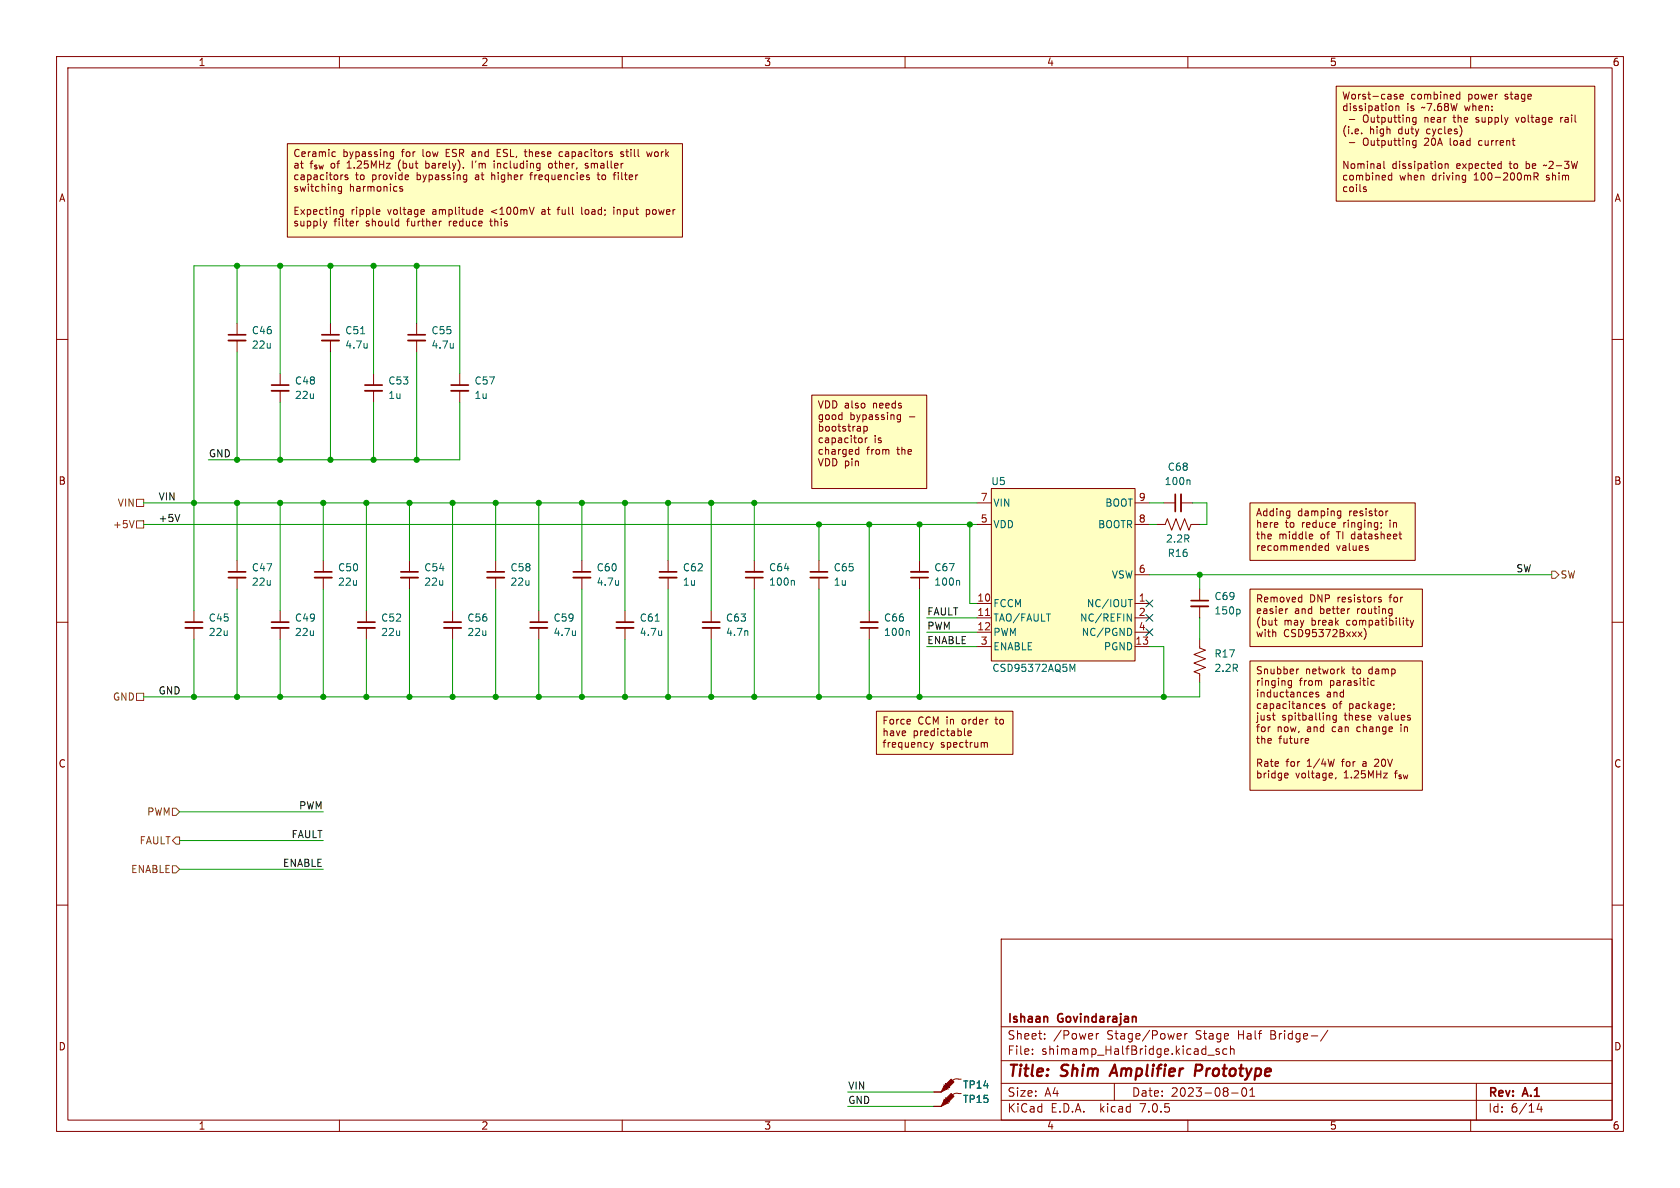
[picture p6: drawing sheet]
<svg xmlns="http://www.w3.org/2000/svg" width="297mm" height="210mm" viewBox="0 0 297 210" stroke-linecap="round" stroke-linejoin="round" font-family="sans-serif">
<path d="M0 0h297v210h-297z" fill="#fff" stroke="#fff" stroke-width=".18"/>
<g fill="none" stroke="#840000" stroke-width=".18">
<path d="M10 10h277v190h-277zM12 12h273v186h-273zM60 10v2M110 10v2M160 10v2M210 10v2M260 10v2M10 60h2M285 60h2M10 110h2M285 110h2M10 160h2"/>
<path d="M285 160h2M177 166h108v32h-108zM60 198v2M110 198v2M160 198v2M177 194.5h108M177 191.5h108M177 187.5h108M177 181.5h108M182.5 186.3v.1M182.5 185.5v.1M184.7 183.6v.1"/>
<path d="M184.7 182.8v.1M193.8 182.7v1M194.2 182.7l-.2 .1-.2 .2M197 191.5v3M208.2 182.8l.4-.1 .2 .4-.7 .1M208.2 183.6h.5M209.5 182.7v1M209.9 182.7l-.3 .1-.1 .2M210 198v2M213.5 186.5h1.2M215.5 185.5l-.3-.1-.2 .2v.2l.5 .2v.3h-.5M216.9 185.5l-.4-.1-.3 .3v.4l.1 .2h.6"/>
<path d="M217.5 185.5l.2-.1 .4 .1 .1 .9M217.5 184.9v1.5M217.7 193.2h1.2M219.7 192.4a1 1 0 0 0 .2 1.4 .81 .81 0 0 0 .6-.6 .81 .81 0 0 0-.3-.8M221 193.8h.8M221 192.7l.4-.4v1.5M231.8 183.1h1.2M234.7 182.1l-1.2 2M260 198v2M261 191.5v6.5M272.1 195l-.4 1.1h1M272.5 195.6v1"/>
</g>
<path d="M211.3 189.3h.8M212.2 188.2h-.7l-.3 2" fill="none" stroke="#840000" stroke-width=".4"/>
<g fill="#ffffc2" stroke="#ffffc2" stroke-width=".18">
<path d="M221 104.1h30.5v10.2h-30.5z"/>
<path d="M143.5 69.9h20.3v16.5h-20.3z"/>
<path d="M236.2 15.2h45.7v20.4h-45.7z"/>
<path d="M221 116.8h30.5v22.9h-30.5z"/>
<path d="M154.9 125.7h24.2v7.7h-24.2z"/>
<path d="M221 88.9h29.2v10.2h-29.2z"/>
<path d="M50.8 25.4h69.8v16.5h-69.8z"/>
</g>
<g fill="#840000">
<path d="M166.9 192l.5 .5-1 .5z"/>
<path d="M166.9 192l1.2-1.2 .6 .5-1.3 1.2z"/>
</g>
<path d="M166.9 191.8l.7 .7M167.1 191.5l.8 .8" fill="none" stroke="#480000" stroke-width=".18"/>
<path d="M165.1 193h1.3M166.9 192l.5 .5-1 .5zM166.9 192l1.2-1.2 .6 .5-1.3 1.2zM169.9 190.8h-.2a1.37 1.37 0 0 0-1.3 .2" fill="none" stroke="#840000" stroke-width=".18"/>
<g fill="#840000">
<path d="M166.9 194.6l.5 .5-1 .5z"/>
<path d="M166.9 194.6l1.2-1.3 .6 .5-1.3 1.3z"/>
</g>
<path d="M166.9 194.3l.7 .8M167.1 194.1l.8 .7" fill="none" stroke="#480000" stroke-width=".18"/>
<g fill="none" stroke="#840000" stroke-width=".18">
<path d="M236.2 15.2h45.7v20.4h-45.7zM246 18.7l.2 .3v.3l-.2 .3M246.6 17.1l.3 .1 .1 .1-.2 .2h-.2M246.6 16.7h.3M246.8 18.8l.1-.1 .4 .1v.8M246.8 18.7v.9M247.5 17.1l.6-.1-.1-.3h-.3l-.2 .1 .1 .7h.4M257.5 17.3l.2 .2h.4M258.1 16.7h-.4l-.2 .2M258.1 16.2v1.3M50.8 25.4h69.8v16.5h-69.8zM57.2 39.1l.3 .8"/>
<path d="M57.5 39.9l-.1 .3M57.8 39.1l-.3 .8M58.9 26.8l.4 .1M59.3 27.6l-.4 .1M59.9 33l-.1 .2v.5l.2 .1 .4-.1M60.3 33h.1M60.4 33v1l-.3 .2h-.3M60.6 30.9l-.3 .1M60.7 37.1h-.4l-.2 .2 .1 .5h.5M60.7 37.1v1l-.3 .2h-.3M61.5 31l-.3-.1-.2 .2v.2l.5 .1v.3h-.5M63 39.1v.8"/>
<path d="M63.2 39.2l-.2 .1M66.7 37.1h.4l.1 .3-.7 .1M67.1 37.8l-.4 .1M69 27.4l.2 .3 .4-.1M69.6 26.9l-.4-.1-.2 .3M69.6 26.8v1.1l-.3 .2-.3-.1M70.5 38.7v1.2M70.5 39.9h-.1M70.7 33v.3l.4 .1 .1 .2-.2 .2-.3-.1M72.2 31.7l-.1 .1M72.2 31v.2l-.6 .1M74.6 37.1h.4v.3l-.6 .1"/>
<path d="M75 37.8l-.4 .1M77.8 39.2h-.1M81.9 29.6v.1M82.2 30.9l.3 .1M82.5 31.7l-.3 .1M82.5 30.9v1l-.1 .2-.3 .1M84.8 37.5l.6-.1-.1-.3h-.4l-.1 .1v.6h.5M87.4 28.4v.2M92.7 26.8h.5M94.4 36.6l-.4 1.3M95.3 28.9h.2M95.5 28.9v1l-.2 .2"/>
<path d="M95.5 29.7h-.2M97.1 28.9l-.1 .2 .1 .6M99.1 26.8l-.3 .3v.3l.3 .3M103.5 29.7h.3M103.5 28.9v.3l.3 .1M103.9 30.9l.3 .1M103.9 31.3l.3 .1v.2l-.2 .2h-.2M105.6 30.9h.4M108.1 26.8l.1 .1M108.1 27.3l.2 .1-.2 .3M108.4 30.9h.5M108.5 36.6v.1"/>
<path d="M108.5 37.1v.8M108.6 30.7v1.1M109.7 27.6l.4 .1M110.1 26.8l-.4 .2 .1 .2 .3 .1M114.3 37.8l.3 .1M114.3 37.1v1.2M114.3 26.8l.3 .9 .2-.6M114.6 37.1h-.3M238.5 21.1h1M238.5 25.2h1M240.7 23.5v.1M241.2 33.4l.3 .1 .1 .2-.2 .2h-.3"/>
<path d="M241.2 33l.3 .1M244.7 28.5v1.1l.1 .2M245.6 31l-.2 .2 .1 .5 .2 .1h.3M246 30.6v1.2M249.8 25v.6l.2 .1 .3-.1M250.3 20.8v1l-.2 .2h-.3M250.3 24.8v1.1l-.2 .2h-.3M250.3 20.8h-.3l-.3 .2 .2 .5h.4M254.8 29l.1 .2-.1 .5M255.5 28.9v.9M255.5 29.1l.2-.2 .3 .1v.8M258.3 22.6l.1 .7-.3 .8"/>
<path d="M259.1 31.8h-.4M259.1 31v1l-.2 .3M265 28.9l.4 .1M265.4 28.5v1.3M265.4 29.7l-.4 .1M267.3 24.8h.5M267.7 25.7h.1M270.4 31l.2 .2v.6M271.2 30.6v1.2M271.5 31.2l.4 .6M271.9 30.7v.3l-.1 .2h-.6M275.9 20.8v.8"/>
<path d="M276 20.9l-.1 .1M41.9 57.2v2M58.4 57.2v2M73.7 57.2v2M41.9 60.2v2M49.5 66v2.1M49.5 69.1v2M58.4 60.2v2M66 66v2.1M66 69.1v2M73.7 60.2v2M81.3 66v2.1"/>
<path d="M81.3 69.1v2M143.5 69.9h20.3v16.5h-20.3zM151.8 79v1.3M152.3 77.5l.1 .5-.2 .3M152.7 75.4v1.2M153 77.4v.9M153.3 75.5v.6l-.2 .1h-.4M153.3 77.4l-.3 .3M158.6 73.9l.2 .3 .4-.1M159.2 73.3v1.1l-.2 .2-.3-.1M159.2 73.4l-.4-.1-.2 .3M41.9 99.1v2"/>
<path d="M57.1 99.1v2M72.4 99.1v2M87.6 99.1v2M102.9 99.1v2M118.1 99.1v2M133.3 99.1v2M144.8 99.1v2M151.3 80.2h.5M162.6 99.1v2M172.7 92.7h2.6M172.7 88.9h2.6M175.3 86.4h25.4v30.4h-25.4z"/>
<path d="M200.7 92.7h2.5M200.7 88.9h2.5M204.5 92.7h1.5l.4-1 .7 2 .8-2 .8 2 .7-2 .8 2 .4-1h1.5M205.7 88.9h2.1M208.8 88.9h2M221 88.9h29.2v10.2h-29.2zM227.9 90.3l.1 .1M228 90.3v1.1l-.1 .1M228 91.1l-.1 .1M231.6 94.4l.4 .1 .1 .2-.6 .1M232 95.2l-.4 .1M233.7 96.5l.1 .3-.6 .1"/>
<path d="M234.9 96.5h-.4l-.3 .2 .2 .5h.5M234.9 96v1.3M236.5 91.1h.5M236.5 90.4h.5M237 90.3v1.1l-.1 .1-.3 .1M241.7 96.9l.2 .2-.2 .2M241.7 96.5h.2M244.2 92.4v.2M244.2 93.2l-.1 .2M245 90.3v.9M245.4 90.3l-.4 .3M247.3 94.4h.5"/>
<path d="M247.5 94v1.1l.3 .2M34.3 108v2M34.3 111v2M41.9 102.1v2M49.5 108v2M49.5 111v2M57.1 102.1v2M64.8 108v2M64.8 111v2M72.4 102.1v2M80 108v2M80 111v2"/>
<path d="M87.6 102.1v2M95.2 108v2M95.2 111v2M102.9 102.1v2M110.5 108v2M110.5 111v2M118.1 102.1v2M125.7 108v2M125.7 111v2M133.3 102.1v2M144.8 102.1v2M153.7 108v2"/>
<path d="M153.7 111v2M162.6 102.1v2M172.7 106.7h2.6M172.7 109.2h2.6M172.7 111.8h2.6M172.7 114.3h2.6M200.7 106.7h2.5M200.7 109.2h2.5M200.7 111.8h2.5M200.7 114.3h2.5M200.7 101.6h2.5M212.1 113v1.6l1 .3-2 .8 2 .8-2 .7 2 .8-2 .7 1 .4v1.6"/>
<path d="M212.1 104.1v2.1M212.1 107.2v2M221 104.1h30.5v10.2h-30.5zM221 116.8h30.5v22.9h-30.5zM225.3 109.7h.5M225.5 110.4l.3 .1M227.7 107.6l-.3 .1M229.6 118.3l-.4 .2M230 105.6h.1M230.1 105.1v1.3M230.1 106.4h-.1M237.3 118.6l.4 .5"/>
<path d="M237.7 118.3l-.5 .5M238.6 107.6l-.2 .1M240.1 111.7l.7 .8M240.8 111.7l-.7 .8M241.4 111.6v.9l-.3 .5M244.2 105.6h-.3l-.2 .1v.2l.5 .2v.3h-.5M245.7 107.6l.4 .1M246.1 107.6v1l-.2 .3M246.1 108.4l-.4 .1M248.5 109.7h.5M248.7 109.2v1.1l.3 .2M249.3 109.7l.3 .8"/>
<path d="M249.6 110.5l-.3 .4M249.9 109.7l-.3 .8M154.9 125.7h24.2v7.7h-24.2zM164.4 131.2l.3 .9M164.7 132.1l-.3 .4M165 131.2l-.3 .9M170.5 129.9l.2 .1M171.1 129.6l.6-.1v-.2l-.4-.1-.2 .2 .1 .6h.5M174 131.3v.1M174 131.4v.7M174 131.4l.2-.2 .3 .1 .1 .8M225.2 127.2l.2 .1"/>
<path d="M227.3 136.7h.4v.3l-.6 .1M227.7 137.5h-.4M227.7 120.9l.3 .3 .3-.1M228.3 120.3v1l-.2 .3-.3-.1M228.3 120.4l-.3-.1-.3 .3M230.9 130.5l.4 .1v.2l-.6 .2M231.3 131.3l-.4 .1M231.7 122.4h.4v.3l-.6 .1M232.1 123.1l-.4 .1M232.8 124.4l.4 .1v.2l-.6 .1M233.1 122.4h-.3l-.2 .1 .1 .2 .4 .1v.3h-.5M233.2 125.2h-.4"/>
<path d="M234.2 124.5l-.3-.1-.2 .2 .1 .2 .4 .1v.3h-.5M234.9 126.4l.2 .2v.7M235.9 134.2l-.3 1.3M236.2 137.5l-.1 .2M236.2 126.5l-.3-.1-.3 .3 .2 .5h.4M236.2 126.4v1.1l-.2 .2h-.3M242.5 120.4l-.1 .2v.4l.2 .2 .4-.1M244.6 136.7h.7l-.7 .8h.7M246.4 124.5v.1M246.5 125.2l-.2 .2M165.1 195.6h1.3M165.1 193h1.3"/>
<path d="M166.9 194.6l.5 .5-1 .5zM166.9 194.6l1.2-1.3 .6 .5-1.3 1.3zM169.9 193.3h-.2a1.37 1.37 0 0 0-1.3 .2"/>
</g>
<g fill="none" stroke="#840000" stroke-width=".33">
<path d="M40.4 60.2h3M48 69.1h3.1M56.9 60.2h3M64.5 69.1h3.1M72.1 60.2h3.1M79.8 69.1h3M208.8 87.4v3M32.8 111h3M40.4 102.1h3M48 111h3.1M55.6 102.1h3.1M63.2 111h3.1"/>
<path d="M70.9 102.1h3M78.5 111h3M86.1 102.1h3.1M93.7 111h3.1M101.3 102.1h3.1M109 111h3M116.6 102.1h3M124.2 111h3.1M131.8 101.1h3.1M143.3 102.1h3M152.1 110h3.1M161 101.1h3.1"/>
<path d="M210.6 107.2h3"/>
</g>
<g fill="none" stroke="#840000" stroke-width=".3">
<path d="M40.4 59.2h3M56.9 59.2h3M72.1 59.2h3.1M48 68.1h3.1M64.5 68.1h3.1M79.8 68.1h3M207.8 87.4v3M32.8 110h3M40.4 101.1h3M48 110h3.1M55.6 101.1h3.1M63.2 110h3.1"/>
<path d="M70.9 101.1h3M78.5 110h3M86.1 101.1h3.1M93.7 110h3.1M101.3 101.1h3.1M109 110h3M116.6 101.1h3M124.2 110h3.1M131.8 102.1h3.1M143.3 101.1h3M152.1 111h3.1M161 102.1h3.1"/>
<path d="M210.6 106.2h3"/>
</g>
<path d="M210.2 84.8l.2 .2v.7M140.3 102.6l.1 .2v.6M160.6 111.5l.2 .2v.6M169.5 102.6l.1 .2v.6M189.2 117.4l.4 .9 .4-.9v1.3M199.3 108.5l.7 1.3v-1.3M199.5 106h.7M199.8 111.1l.3 .5-.3 .7M219.1 107.7l.1 .2-.1 .6" fill="none" stroke="#006464" stroke-width=".18"/>
<path d="M175.3 86.4h25.4v30.4h-25.4z" fill="#ffffc2" stroke="#ffffc2" stroke-width=".18"/>
<path d="M174.2 108.8h.8" fill="none" stroke="#a90000" stroke-width=".18"/>
<path d="M24.1 92.1h1.3v1.2h-1.3zM24.1 88.3h1.3v1.2h-1.3zM274.3 101h.7l.6 .6-.6 .6h-.7zM24.1 122.6h1.3v1.2h-1.3zM30.5 153h.6l.6 .7-.6 .6h-.6zM30.5 142.9h.6l.6 .6-.6 .6h-.6zM31.1 148h.6v1.2h-.6l-.6-.6z" fill="none" stroke="#725600" stroke-width=".18"/>
<path d="M31.8 90.9l-.4 1.3" fill="none" stroke="#0f0f0f" stroke-width=".18"/>
<g fill="none" stroke="#009600" stroke-width=".18">
<path d="M41.9 47v10.2M49.5 47v19M58.4 47v10.2M66 47v19M73.7 47v10.2M41.9 62.2v19.1M49.5 71.1v10.2M58.4 62.2v19.1M66 71.1v10.2M73.7 62.2v19.1M81.3 66v-19h-47v61M81.3 71.1v10.2h-44.5"/>
<path d="M25.4 92.7h147.3M25.4 88.9h147.3M41.9 88.9v10.2M49.5 88.9v19.1M57.1 88.9v10.2M64.8 88.9v19.1M72.4 88.9v10.2M80 88.9v19.1M87.6 88.9v10.2M95.2 88.9v19.1M102.9 88.9v10.2M110.5 88.9v19.1"/>
<path d="M118.1 88.9v10.2M125.7 88.9v19.1M133.3 88.9v10.2M144.8 92.7v6.4M153.7 92.7v15.3M162.6 92.7v6.4M171.4 92.7v14h1.3M203.2 92.7h1.3M203.2 88.9h2.5M210.8 88.9h2.6v3.8h-1.3M34.3 113v10.2M41.9 104.1v19.1"/>
<path d="M49.5 113v10.2M57.1 104.1v19.1M64.8 113v10.2M72.4 104.1v19.1M80 113v10.2M87.6 104.1v19.1M95.2 113v10.2M102.9 104.1v19.1M110.5 113v10.2M118.1 104.1v19.1M125.7 113v10.2M133.3 104.1v19.1"/>
<path d="M144.8 104.1v19.1M153.7 113v10.2M162.6 104.1v19.1M163.8 109.2h8.9M163.8 114.3h8.9M163.8 111.8h8.9M203.2 101.6h71.1M203.2 114.3h2.5v8.9M212.1 101.6v2.5M212.1 109.2v3.8M212.1 120.7v2.5h-186.7M31.7 148.6h25.4"/>
<path d="M31.7 153.7h25.4M31.7 143.5h25.4M149.9 193h15.2M149.9 195.6h15.2"/>
</g>
<path d="M202.6 106.1l1.2 1.2M202.6 108.6l1.2 1.2M202.6 111.2l1.2 1.2M203.8 106.1l-1.2 1.2M203.8 108.6l-1.2 1.2M203.8 111.2l-1.2 1.2" fill="none" stroke="#000084" stroke-width=".18"/>
<g fill="#009600" stroke="#009600" stroke-width=".18">
<circle cx="153.7" cy="92.7" r=".46"/>
<circle cx="125.7" cy="88.9" r=".46"/>
<circle cx="118.1" cy="88.9" r=".46"/>
<circle cx="133.3" cy="88.9" r=".46"/>
<circle cx="95.2" cy="88.9" r=".46"/>
<circle cx="110.5" cy="123.2" r=".46"/>
<circle cx="110.5" cy="88.9" r=".46"/>
<circle cx="87.6" cy="88.9" r=".46"/>
<circle cx="102.9" cy="88.9" r=".46"/>
<circle cx="162.6" cy="123.2" r=".46"/>
<circle cx="144.8" cy="123.2" r=".46"/>
<circle cx="153.7" cy="123.2" r=".46"/>
<circle cx="118.1" cy="123.2" r=".46"/>
<circle cx="133.3" cy="123.2" r=".46"/>
<circle cx="125.7" cy="123.2" r=".46"/>
<circle cx="144.8" cy="92.7" r=".46"/>
<circle cx="171.4" cy="92.7" r=".46"/>
<circle cx="41.9" cy="123.2" r=".46"/>
<circle cx="49.5" cy="123.2" r=".46"/>
<circle cx="34.3" cy="123.2" r=".46"/>
<circle cx="205.7" cy="123.2" r=".46"/>
<circle cx="162.6" cy="92.7" r=".46"/>
<circle cx="212.1" cy="101.6" r=".46"/>
<circle cx="64.8" cy="88.9" r=".46"/>
<circle cx="49.5" cy="88.9" r=".46"/>
<circle cx="57.1" cy="88.9" r=".46"/>
<circle cx="80" cy="88.9" r=".46"/>
<circle cx="72.4" cy="88.9" r=".46"/>
<circle cx="41.9" cy="88.9" r=".46"/>
<circle cx="34.3" cy="88.9" r=".46"/>
<circle cx="41.9" cy="81.3" r=".46"/>
<circle cx="66" cy="81.3" r=".46"/>
<circle cx="73.7" cy="81.3" r=".46"/>
<circle cx="95.2" cy="123.2" r=".46"/>
<circle cx="87.6" cy="123.2" r=".46"/>
<circle cx="102.9" cy="123.2" r=".46"/>
<circle cx="57.1" cy="123.2" r=".46"/>
<circle cx="64.8" cy="123.2" r=".46"/>
<circle cx="80" cy="123.2" r=".46"/>
<circle cx="72.4" cy="123.2" r=".46"/>
<circle cx="41.9" cy="47" r=".46"/>
<circle cx="58.4" cy="47" r=".46"/>
<circle cx="49.5" cy="47" r=".46"/>
<circle cx="58.4" cy="81.3" r=".46"/>
<circle cx="49.5" cy="81.3" r=".46"/>
<circle cx="66" cy="47" r=".46"/>
<circle cx="73.7" cy="47" r=".46"/>
</g>
<g font-size="2.8" fill="#840000">
<text x="178" y="190.8">Title:</text>
<text x="187.5" y="190.8">Shim</text>
<text x="196.9" y="190.8">Amplifier</text>
<text x="212.3" y="190.8">Prototype</text>
</g>
<g font-size="2.1" fill="#840000">
<text x="178" y="183.9">Sheet:</text>
<text x="178" y="181.1">Ishaan</text>
<text x="186.2" y="183.9">/Power</text>
<text x="187" y="181.1">Govindarajan</text>
<text x="195.6" y="183.9">Stage/Power</text>
<text x="211.3" y="183.9">Stage</text>
<text x="218.8" y="183.9">Half</text>
<text x="224.6" y="183.9">Bridge-/</text>
<text x="178" y="186.6">File:</text>
<text x="184" y="186.6">shimamp_HalfBridge.kicad_sch</text>
<text x="178" y="196.8">KiCad</text>
<text x="178" y="194">Size:</text>
<text x="184.6" y="194">A4</text>
<text x="185.7" y="196.8">E.D.A.</text>
<text x="194.4" y="196.8">kicad</text>
<text x="200" y="194">Date:</text>
<text x="201.5" y="196.8">7.0.5</text>
<text x="206.9" y="194">2023-08-01</text>
<text x="263" y="194.2">Rev:</text>
<text x="263" y="196.8">Id:</text>
<text x="267" y="196.8">6/14</text>
<text x="269.2" y="194.2">A.1</text>
</g>
<g font-size="1.8" fill="#840000">
<text x="35" y="11.8">1</text>
<text x="85" y="11.8">2</text>
<text x="135" y="11.8">3</text>
<text x="185" y="11.8">4</text>
<text x="235" y="11.8">5</text>
<text x="285" y="11.8">6</text>
<text x="237.2" y="17.8">Worst-case</text>
<text x="249.3" y="17.8">combined</text>
<text x="259.5" y="17.8">power</text>
<text x="266.1" y="17.8">stage</text>
<text x="237.2" y="19.9">dissipation</text>
<text x="237.2" y="24">(i.e.</text>
<text x="240.9" y="21.9">Outputting</text>
<text x="242" y="24">high</text>
<text x="247.2" y="24">duty</text>
<text x="248.6" y="19.9">is</text>
<text x="251.3" y="19.9">~7.68W</text>
<text x="251.9" y="21.9">near</text>
<text x="252.2" y="24">cycles)</text>
<text x="257.2" y="21.9">the</text>
<text x="259" y="19.9">when:</text>
<text x="261.2" y="21.9">supply</text>
<text x="268.4" y="21.9">voltage</text>
<text x="276.4" y="21.9">rail</text>
<text x="51.8" y="28">Ceramic</text>
<text x="60.5" y="28">bypassing</text>
<text x="71" y="28">for</text>
<text x="74.8" y="28">low</text>
<text x="79" y="28">ESR and</text>
<text x="88.3" y="28">ESL,</text>
<text x="93.3" y="28">these</text>
<text x="99.5" y="28">capacitors</text>
<text x="110.5" y="28">still</text>
<text x="115.3" y="28">work</text>
<text x="240.9" y="26">Outputting</text>
<text x="251.9" y="26">20A</text>
<text x="256.5" y="26">load</text>
<text x="261.7" y="26">current</text>
<text x="10.4" y="35.8">A</text>
<text x="51.8" y="30">at</text>
<text x="51.8" y="32.1">capacitors</text>
<text x="51.8" y="34.1">switching</text>
<text x="54.7" y="30">f_{sw}</text>
<text x="58.4" y="30">of</text>
<text x="61.4" y="30">1.25MHz</text>
<text x="61.7" y="34.1">harmonics</text>
<text x="62.8" y="32.1">to</text>
<text x="65.7" y="32.1">provide</text>
<text x="70.5" y="30">(but</text>
<text x="73.7" y="32.1">bypassing</text>
<text x="75.5" y="30">barely).</text>
<text x="83.9" y="30">I'm</text>
<text x="84.2" y="32.1">at</text>
<text x="87.2" y="32.1">higher</text>
<text x="87.9" y="30">including</text>
<text x="94.2" y="32.1">frequencies</text>
<text x="97.7" y="30">other,</text>
<text x="104.3" y="30">smaller</text>
<text x="106.2" y="32.1">to</text>
<text x="109.2" y="32.1">filter</text>
<text x="237.2" y="30.1">Nominal</text>
<text x="237.2" y="32.2">combined</text>
<text x="237.2" y="34.2">coils</text>
<text x="246" y="30.1">dissipation</text>
<text x="247.3" y="32.2">when</text>
<text x="253.2" y="32.2">driving</text>
<text x="257.4" y="30.1">expected</text>
<text x="260.7" y="32.2">100-200mR</text>
<text x="266.9" y="30.1">to</text>
<text x="269.9" y="30.1">be</text>
<text x="273.2" y="30.1">~2-3W</text>
<text x="273.5" y="32.2">shim</text>
<text x="285.4" y="35.8">A</text>
<text x="51.8" y="38.2">Expecting</text>
<text x="51.8" y="40.3">supply</text>
<text x="59" y="40.3">filter</text>
<text x="62" y="38.2">ripple</text>
<text x="64.6" y="40.3">should</text>
<text x="68.5" y="38.2">voltage</text>
<text x="72" y="40.3">further</text>
<text x="76.5" y="38.2">amplitude</text>
<text x="79.5" y="40.3">reduce</text>
<text x="87" y="38.2">&lt;100mV</text>
<text x="87" y="40.3">this</text>
<text x="96.1" y="38.2">at</text>
<text x="99" y="38.2">full</text>
<text x="103.3" y="38.2">load;</text>
<text x="109.1" y="38.2">input</text>
<text x="115" y="38.2">power</text>
<text x="144.5" y="72.5">VDD also</text>
<text x="144.5" y="74.5">good</text>
<text x="144.5" y="76.5">bootstrap</text>
<text x="150.2" y="74.5">bypassing</text>
<text x="154.3" y="72.5">needs</text>
<text x="160.6" y="74.5">-</text>
<text x="144.5" y="78.6">capacitor</text>
<text x="144.5" y="80.6">charged</text>
<text x="144.5" y="82.7">VDD pin</text>
<text x="153.1" y="80.6">from</text>
<text x="154.4" y="78.6">is</text>
<text x="158.6" y="80.6">the</text>
<text x="10.3" y="85.8">B</text>
<text x="285.3" y="85.8">B</text>
<text x="221.9" y="91.5">Adding</text>
<text x="221.9" y="93.5">here</text>
<text x="221.9" y="95.6">the</text>
<text x="226" y="95.6">middle</text>
<text x="227.1" y="93.5">to</text>
<text x="229.3" y="91.5">damping</text>
<text x="230.1" y="93.5">reduce</text>
<text x="233.4" y="95.6">of</text>
<text x="236.4" y="95.6">TI datasheet</text>
<text x="237.6" y="93.5">ringing;</text>
<text x="238.5" y="91.5">resistor</text>
<text x="245.8" y="93.5">in</text>
<text x="221.9" y="97.6">recommended</text>
<text x="236.2" y="97.6">values</text>
<text x="221.9" y="106.7">Removed</text>
<text x="231.4" y="106.7">DNP resistors</text>
<text x="245.7" y="106.7">for</text>
<text x="221.9" y="108.8">easier</text>
<text x="221.9" y="110.8">(but</text>
<text x="221.9" y="112.9">with</text>
<text x="226.8" y="112.9">CSD95372Bxxx)</text>
<text x="226.9" y="110.8">may</text>
<text x="228.8" y="108.8">and</text>
<text x="231.8" y="110.8">break</text>
<text x="233.3" y="108.8">better</text>
<text x="238.1" y="110.8">compatibility</text>
<text x="240" y="108.8">routing</text>
<text x="221.9" y="119.4">Snubber</text>
<text x="230.7" y="119.4">network</text>
<text x="239.1" y="119.4">to</text>
<text x="242" y="119.4">damp</text>
<text x="221.9" y="121.5">ringing</text>
<text x="221.9" y="123.5">inductances</text>
<text x="221.9" y="125.6">capacitances</text>
<text x="229.6" y="121.5">from</text>
<text x="234.4" y="123.5">and</text>
<text x="235.1" y="121.5">parasitic</text>
<text x="235.5" y="125.6">of</text>
<text x="238.5" y="125.6">package;</text>
<text x="155.9" y="128.3">Force</text>
<text x="155.9" y="130.4">have</text>
<text x="161.3" y="130.4">predictable</text>
<text x="162.2" y="128.3">CCM in</text>
<text x="170.1" y="128.3">order</text>
<text x="176.2" y="128.3">to</text>
<text x="221.9" y="127.6">just</text>
<text x="221.9" y="129.7">for</text>
<text x="221.9" y="131.7">the</text>
<text x="225.7" y="129.7">now,</text>
<text x="226" y="131.7">future</text>
<text x="226.5" y="127.6">spitballing</text>
<text x="231" y="129.7">and</text>
<text x="235.6" y="129.7">can</text>
<text x="237.7" y="127.6">these</text>
<text x="240" y="129.7">change</text>
<text x="243.8" y="127.6">values</text>
<text x="247.9" y="129.7">in</text>
<text x="10.3" y="135.8">C</text>
<text x="155.9" y="132.4">frequency</text>
<text x="166.2" y="132.4">spectrum</text>
<text x="221.9" y="135.8">Rate</text>
<text x="221.9" y="137.8">bridge</text>
<text x="227.3" y="135.8">for</text>
<text x="229" y="137.8">voltage,</text>
<text x="231" y="135.8">1/4W</text>
<text x="237.3" y="135.8">for</text>
<text x="237.5" y="137.8">1.25MHz</text>
<text x="241.1" y="135.8">a</text>
<text x="243.3" y="135.8">20V</text>
<text x="246.7" y="137.8">f_{sw}</text>
<text x="285.3" y="135.8">C</text>
<text x="10.3" y="185.8">D</text>
<text x="285.3" y="185.8">D</text>
<text x="35" y="199.8">1</text>
<text x="85" y="199.8">2</text>
<text x="135" y="199.8">3</text>
<text x="185" y="199.8">4</text>
<text x="235" y="199.8">5</text>
<text x="285" y="199.8">6</text>
</g>
<g font-size="1.8" fill="#006464">
<text x="44.5" y="59.3">C46</text>
<text x="61" y="59.3">C51</text>
<text x="76.2" y="59.3">C55</text>
<text x="44.5" y="61.8">22u</text>
<text x="61" y="61.8">4.7u</text>
<text x="76.2" y="61.8">4.7u</text>
<text x="52.1" y="68.1">C48</text>
<text x="52.1" y="70.7">22u</text>
<text x="68.6" y="68.1">C53</text>
<text x="68.6" y="70.7">1u</text>
<text x="83.8" y="68.1">C57</text>
<text x="83.8" y="70.7">1u</text>
<text x="206.4" y="83.4">C68</text>
<text x="175.2" y="85.9">U5</text>
<text x="175.5" y="89.7">VIN</text>
<text x="195.4" y="89.7">BOOT</text>
<text x="205.8" y="85.9">100n</text>
<text x="175.5" y="93.5">VDD</text>
<text x="194.1" y="93.5">BOOTR</text>
<text x="44.5" y="101.2">C47</text>
<text x="59.7" y="101.2">C50</text>
<text x="74.9" y="101.2">C54</text>
<text x="90.2" y="101.2">C58</text>
<text x="105.4" y="101.2">C60</text>
<text x="120.7" y="101.2">C62</text>
<text x="135.9" y="101.1">C64</text>
<text x="147.3" y="101.2">C65</text>
<text x="165.1" y="101.1">C67</text>
<text x="206.1" y="96.1">2.2R</text>
<text x="206.4" y="98.6">R16</text>
<text x="44.5" y="103.7">22u</text>
<text x="59.7" y="103.7">22u</text>
<text x="74.9" y="103.7">22u</text>
<text x="90.2" y="103.7">22u</text>
<text x="105.4" y="103.7">4.7u</text>
<text x="120.7" y="103.7">1u</text>
<text x="135.9" y="103.7">100n</text>
<text x="147.3" y="103.7">1u</text>
<text x="165.1" y="103.7">100n</text>
<text x="175.5" y="107.5">FCCM</text>
<text x="192.1" y="107.5">NC/IOUT</text>
<text x="196.5" y="102.4">VSW</text>
<text x="214.6" y="106.2">C69</text>
<text x="36.8" y="110.1">C45</text>
<text x="36.8" y="112.6">22u</text>
<text x="52.1" y="110.1">C49</text>
<text x="52.1" y="112.6">22u</text>
<text x="67.3" y="110.1">C52</text>
<text x="67.3" y="112.6">22u</text>
<text x="82.6" y="110.1">C56</text>
<text x="82.6" y="112.6">22u</text>
<text x="97.8" y="110.1">C59</text>
<text x="97.8" y="112.6">4.7u</text>
<text x="113" y="110.1">C61</text>
<text x="113" y="112.6">4.7u</text>
<text x="128.3" y="110.1">C63</text>
<text x="128.3" y="112.6">4.7n</text>
<text x="156.2" y="110">C66</text>
<text x="156.2" y="112.6">100n</text>
<text x="175.5" y="110">TAO/FAULT</text>
<text x="175.5" y="112.6">PWM</text>
<text x="190.9" y="110">NC/REFIN</text>
<text x="191.2" y="112.6">NC/PGND</text>
<text x="214.6" y="108.8">150p</text>
<text x="175.4" y="118.9">CSD95372AQ5M</text>
<text x="175.5" y="115.1">ENABLE</text>
<text x="195.1" y="115.1">PGND</text>
<text x="214.6" y="116.4">R17</text>
<text x="214.6" y="118.9">2.2R</text>
<text x="170.2" y="192.6">TP14</text>
<text x="170.2" y="195.1">TP15</text>
</g>
<g font-size="1.8" fill="#0f0f0f">
<text x="36.8" y="80.9">GND</text>
<text x="27.9" y="88.6">VIN</text>
<text x="27.9" y="92.4">+5V</text>
<text x="268" y="101.3">SW</text>
<text x="163.8" y="108.9">FAULT</text>
<text x="163.8" y="111.4">PWM</text>
<text x="163.8" y="114">ENABLE</text>
<text x="27.9" y="122.8">GND</text>
<text x="52.9" y="143.2">PWM</text>
<text x="51.5" y="148.2">FAULT</text>
<text x="50" y="153.3">ENABLE</text>
<text x="149.9" y="195.2">GND</text>
<text x="149.9" y="192.7">VIN</text>
</g>
<g font-size="1.8" fill="#725600">
<text x="20.8" y="89.7">VIN</text>
<text x="19.9" y="93.5">+5V</text>
<text x="275.8" y="102.4">SW</text>
<text x="19.9" y="124">GND</text>
<text x="24.7" y="149.4">FAULT</text>
<text x="26" y="144.3">PWM</text>
<text x="23.1" y="154.5">ENABLE</text>
</g>
<g font-size="1.8" fill="#a90000">
<text x="173.3" y="88.6">7</text>
<text x="201.3" y="88.6">9</text>
<text x="173.3" y="92.5">5</text>
<text x="201.3" y="92.5">8</text>
<text x="201.3" y="101.3">6</text>
<text x="172.7" y="106.4">10</text>
<text x="201.3" y="106.4">1</text>
<text x="172.7" y="109">11</text>
<text x="172.7" y="111.5">12</text>
<text x="201.3" y="109">2</text>
<text x="201.3" y="111.5">4</text>
<text x="173.3" y="114">3</text>
<text x="200.7" y="114">13</text>
</g>
</svg>
